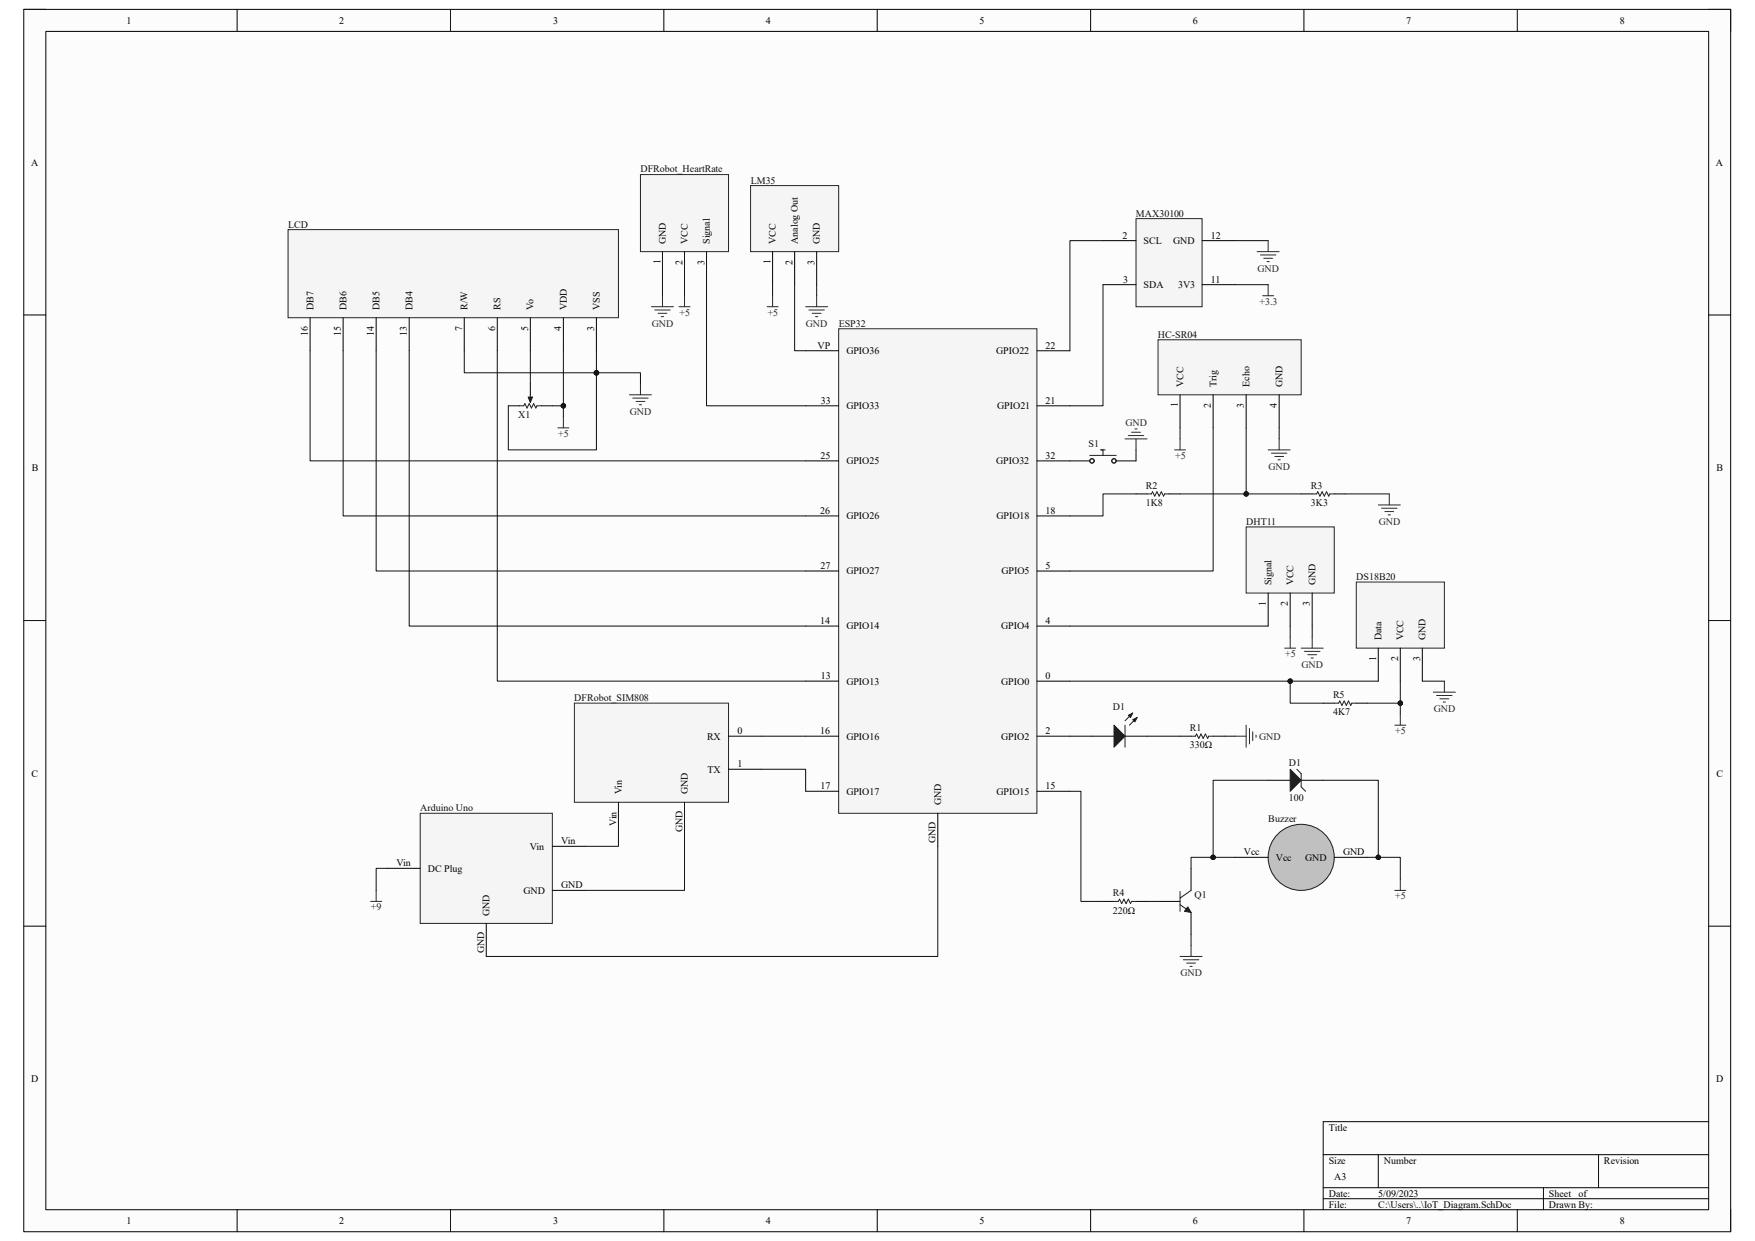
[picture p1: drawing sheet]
<svg xmlns="http://www.w3.org/2000/svg" width="297mm" height="210mm" viewBox="0 0 297 210" stroke-linecap="round" stroke-linejoin="round" font-family="sans-serif">
<path d="M4 1.6h288.9v206.8h-288.9z" fill-rule="evenodd" fill="#fcfcfc"/>
<path d="M4 1.6h288.9v206.8h-288.9z" fill="none" stroke="#000" stroke-width=".17"/>
<path d="M7.8 5.3h281.4v199.4h-281.4z" fill-rule="evenodd" fill="#fcfcfc"/>
<g fill="none" stroke="#000" stroke-width=".17">
<path d="M4 1.6h3.7M7.8 5.3h281.4v199.4h-281.4zM40.1 1.6v3.7M76.2 1.6v3.7M112.3 1.6v3.7M148.5 1.6v3.7M184.6 1.6v3.7M220.7 1.6v3.7M256.8 1.6v3.7M289.2 1.6h3.7v3.7M4 53.3h3.7M289.2 53.3h3.7"/>
<path d="M86 68.7h1.9M91.6 68.7h1.9M4 105h3.8M289.2 105h3.7M4 156.7h3.8M289.2 156.7h3.7M223.9 195.4h65.3M233.3 195.4v5.6M270.5 195.4v5.6M289.2 189.8h-65.3v14.9M40.1 204.7v3.7M76.2 204.7v3.7"/>
<path d="M112.4 204.7v3.7M148.5 204.7v3.7M184.6 204.7v3.7M220.7 204.7v3.7M223.9 201h65.3M223.9 202.9h65.3M256.8 204.7v3.7M261.2 201v3.7M292.9 204.7v3.7"/>
</g>
<path d="M89.8 66.8v.9" fill="none" stroke="#1c1c1c" stroke-width=".17"/>
<path d="M89.4 67.2h.7l-.3 .9z" fill="#1c1c1c"/>
<path d="M87.9 68.7h.7l.2-.4 .4 .8 .4-.8 .3 .8 .4-.8 .4 .8 .2-.4h.7M89.4 67.2h.7l-.3 .9z" fill="none" stroke="#1c1c1c" stroke-width=".17"/>
<path d="M89.8 64.9v1.9M184.8 124.6h3.7M190.4 124.6h3.7" fill="none" stroke="#000" stroke-width=".17"/>
<path d="M188.5 122.7l1.9 1.9-1.9 1.8z" fill="#1c1c1c"/>
<path d="M188.5 122.7l1.9 1.9-1.9 1.8zM191.7 120.7l-1.3 1.3M192.4 121.4l-1.3 1.3" fill="none" stroke="#1c1c1c" stroke-width=".17"/>
<path d="M191.7 121.8l.7-.4-.3 .8z" fill="#1c1c1c"/>
<path d="M191.7 121.8l.7-.4-.3 .8z" fill="none" stroke="#1c1c1c" stroke-width=".17"/>
<path d="M191 121.1l.7-.4-.4 .7z" fill="#1c1c1c"/>
<path d="M190.4 122.7v3.7M191 121.1l.7-.4-.4 .7z" fill="none" stroke="#1c1c1c" stroke-width=".17"/>
<path d="M94.4 72.4h1.9M95.3 70.5v1.9M106.5 66.8h3.8M107.1 67.4h2.6M107.6 67.9h1.5M108.2 68.5h.4M108.4 64.9v1.9" fill="none" stroke="#262626" stroke-width=".17"/>
<circle cx="220.2" cy="145.1" r="5.6" fill="#c0c0c0"/>
<circle cx="220.2" cy="145.1" r="5.6" fill="none" stroke="#1c1c1c" stroke-width=".17"/>
<path d="M209 145.1h5.6M225.8 145.1h5.6" fill="none" stroke="#000" stroke-width=".17"/>
<path d="M108.4 29.5h14.9v13.1h-14.9z" fill-rule="evenodd" fill="#f5f5f5"/>
<path d="M108.4 29.5h14.9v13.1h-14.9z" fill="none" stroke="#262626" stroke-width=".17"/>
<path d="M112.1 42.6v5.6M115.8 42.6v5.6M119.6 42.6v5.6" fill="none" stroke="#000" stroke-width=".17"/>
<path d="M229.5 98.5h14.9v11.2h-14.9z" fill-rule="evenodd" fill="#f5f5f5"/>
<path d="M229.5 98.5h14.9v11.2h-14.9z" fill="none" stroke="#262626" stroke-width=".17"/>
<path d="M233.3 109.7v5.6M237 109.7v5.6M240.7 109.7v5.6" fill="none" stroke="#000" stroke-width=".17"/>
<path d="M196 57.5h24.2v9.3h-24.2z" fill-rule="evenodd" fill="#f5f5f5"/>
<path d="M196 57.5h24.2v9.3h-24.2z" fill="none" stroke="#262626" stroke-width=".17"/>
<path d="M199.7 66.8v5.6M205.3 66.8v5.6M210.9 66.8v5.6M216.5 66.8v5.6" fill="none" stroke="#000" stroke-width=".17"/>
<path d="M48.8 38.9h55.9v14.9h-55.9z" fill-rule="evenodd" fill="#f5f5f5"/>
<path d="M48.8 38.9h55.9v14.9h-55.9z" fill="none" stroke="#262626" stroke-width=".17"/>
<path d="M52.5 53.8v5.6M58.1 53.8v5.6M63.7 53.8v5.6M69.3 53.8v5.6M78.6 53.8v5.6M84.2 53.8v5.6M89.8 53.8v5.6M95.3 53.8v5.6M100.9 53.8v5.6" fill="none" stroke="#000" stroke-width=".17"/>
<path d="M127 31.4h14.9v11.2h-14.9z" fill-rule="evenodd" fill="#f5f5f5"/>
<path d="M127 31.4h14.9v11.2h-14.9z" fill="none" stroke="#262626" stroke-width=".17"/>
<path d="M130.8 42.6v5.6M134.5 42.6v5.6M138.2 42.6v5.6" fill="none" stroke="#000" stroke-width=".17"/>
<path d="M210.9 89.2h14.9v11.2h-14.9z" fill-rule="evenodd" fill="#f5f5f5"/>
<g fill="none" stroke="#262626" stroke-width=".17">
<path d="M129.8 51.9h1.9M130.8 50v1.9M136.3 51.9h3.8M136.9 52.5h2.6M137.5 53h1.5M138 53.6h.4M138.2 50v1.9M212.8 42.6h3.7M213.3 43.1h2.6M213.7 50h1.9M213.9 43.7h1.5M214.4 44.3h.4"/>
<path d="M214.6 40.7v1.9M214.6 48.2v1.8M210.9 89.2h14.9v11.2h-14.9zM217.4 109.7h1.9M218.3 107.8v1.9M220.2 109.7h3.7M220.8 110.2h2.6M221.3 110.8h1.5M221.9 111.4h.4M222.1 107.8v1.9M242.6 117.1h3.7M243.1 117.7h2.6"/>
<path d="M243.7 118.3h1.5M244.3 118.8h.3M244.4 115.3v1.8M236.1 122.7h1.8M237 120.9v1.8"/>
</g>
<path d="M214.6 100.4v5.5M218.3 100.4v5.5M222.1 100.4v5.5" fill="none" stroke="#000" stroke-width=".17"/>
<path d="M192.3 37h11.1v14.9h-11.1z" fill-rule="evenodd" fill="#f5f5f5"/>
<g fill="none" stroke="#262626" stroke-width=".17">
<path d="M192.3 37h11.1v14.9h-11.1zM110.3 51.9h3.7M110.8 52.5h2.6M111.4 53h1.5M111.9 53.6h.4M112.1 50v1.9M114.9 51.9h1.9M115.8 50v1.9M198.8 76.1h1.8M199.7 74.3v1.8M214.6 76.1h3.7M215.2 76.7h2.6"/>
<path d="M215.7 77.2h1.5M216.3 77.8h.4M216.5 74.3v1.8M233.3 85.4h3.7M233.8 86h2.6M234.4 86.6h1.5M234.9 87.1h.4M235.1 83.6v1.8M209 124.6h1.9M210.9 122.7v3.7M211.5 123.3v2.6M212 123.8v1.5"/>
<path d="M212.6 124.4v.4M62.7 152.5h1.9M63.7 150.7v1.8"/>
</g>
<g fill="none" stroke="#000" stroke-width=".17">
<path d="M186.7 48.2h5.6M186.7 40.7h5.6M203.4 48.2h5.6M203.4 40.7h5.6M181.1 78h3.3M188.9 78h3.4M192.3 83.6h1.8M197.8 83.6h1.9M220.2 83.6h1.9M225.8 83.6h1.9M199.7 124.6h1.9M205.3 124.6h1.9"/>
<path d="M196 152.5h3.7M201.6 146.9v3.8M201.6 154.4v3.7"/>
</g>
<g fill="none" stroke="#1c1c1c" stroke-width=".17">
<path d="M184.4 77.1h4.5M186.3 76.1h.7M186.7 76.1v1M194.1 83.6h.8l.2-.4 .3 .8 .4-.8 .4 .8 .3-.8 .4 .8 .2-.4h.7M222.1 83.6h.7l.2-.4 .4 .8 .4-.8 .3 .8 .4-.8 .4 .8 .2-.4h.7M201.6 124.6h.7l.2-.4 .4 .8 .4-.8 .3 .8 .4-.8 .4 .8 .2-.4h.7M199.7 153.1l1.9 1.3M199.7 150.9v3.3M201.6 150.7l-1.9 1.3"/>
<circle cx="184.8" cy="78" r=".37"/>
<circle cx="188.5" cy="78" r=".37"/>
</g>
<path d="M201 153.5l.6 .9-1.1-.2z" fill="#1c1c1c"/>
<path d="M201 153.5l.6 .9-1.1-.2z" fill="none" stroke="#1c1c1c" stroke-width=".17"/>
<path d="M214.6 132h3.7M220.2 132h3.7" fill="none" stroke="#000" stroke-width=".17"/>
<path d="M218.3 130.2l1.9 1.8-1.9 1.9z" fill="#1c1c1c"/>
<path d="M225.8 119h.7l.2-.4 .4 .8 .4-.8 .3 .8 .4-.8 .4 .8 .2-.4h.7M218.3 130.2l1.9 1.8-1.9 1.9zM219.5 130.2l.7 .7v2.3l.8 .7M188.5 152.5h.8l.2-.3 .3 .7 .4-.7 .4 .7 .4-.7 .3 .7 .2-.4h.8" fill="none" stroke="#1c1c1c" stroke-width=".17"/>
<path d="M223.9 119h1.9M229.5 119h1.9M186.7 152.5h1.8M192.3 152.5h1.8" fill="none" stroke="#000" stroke-width=".17"/>
<path d="M190.4 74.3h3.7M191 73.7h2.6M191.5 73.2h1.5M192.1 72.6h.3M192.3 74.3v1.8M201.6 160v1.9M236.1 150.7h1.8M237 148.8v1.9M199.7 161.9h3.7M200.3 162.4h2.6M200.8 163h1.5M201.4 163.5h.4" fill="none" stroke="#262626" stroke-width=".17"/>
<path d="M97.2 119h26.1v16.8h-26.1z" fill-rule="evenodd" fill="#f5f5f5"/>
<path d="M97.2 119h26.1v16.8h-26.1z" fill="none" stroke="#262626" stroke-width=".17"/>
<path d="M104.7 135.8v5.6M115.8 135.8v5.6M123.3 130.2h5.6M123.3 124.6h5.6" fill="none" stroke="#000" stroke-width=".17"/>
<path d="M71.1 137.6h22.4v18.7h-22.4z" fill-rule="evenodd" fill="#f5f5f5"/>
<path d="M71.1 137.6h22.4v18.7h-22.4z" fill="none" stroke="#262626" stroke-width=".17"/>
<path d="M65.5 146.9h5.6M82.3 156.3v5.6M93.5 143.2h5.6M93.5 150.7h5.6" fill="none" stroke="#000" stroke-width=".17"/>
<path d="M141.9 55.6h33.6v82h-33.6z" fill-rule="evenodd" fill="#f5f5f5"/>
<path d="M141.9 55.6h33.6v82h-33.6z" fill="none" stroke="#262626" stroke-width=".17"/>
<g fill="none" stroke="#000" stroke-width=".17">
<path d="M136.3 59.4h5.6M175.5 59.4h5.6M136.3 78h5.6M136.3 68.7h5.6M175.5 68.7h5.6M175.5 78h5.6M136.3 87.3h5.6M136.3 96.6h5.6M175.5 87.3h5.6M175.5 96.6h5.6M136.3 105.9h5.6M136.3 115.3h5.6"/>
<path d="M175.5 105.9h5.6M175.5 115.3h5.6M136.3 133.9h5.6M136.3 124.6h5.6M158.7 137.6v5.6M175.5 133.9h5.6M175.5 124.6h5.6"/>
</g>
<path d="M52.5 59.4v18.6h83.8M58.1 59.4v27.9h78.2M63.7 59.4v37.2h72.6M69.3 59.4v46.5h67M78.6 59.4v3.7h22.3M84.2 59.4v55.9h52.1" fill="none" stroke="#0e0e0e" stroke-width=".17"/>
<circle cx="100.9" cy="63.1" r=".37" fill="#0e0e0e"/>
<g fill="none" stroke="#0e0e0e" stroke-width=".17">
<path d="M100.9 59.4v3.7h7.5v1.8"/>
<circle cx="100.9" cy="63.1" r=".37"/>
</g>
<circle cx="100.9" cy="63.1" r=".37" fill="#0e0e0e"/>
<g fill="none" stroke="#0e0e0e" stroke-width=".17">
<path d="M100.9 63.1v13h-14.9v-7.4"/>
<circle cx="100.9" cy="63.1" r=".37"/>
</g>
<circle cx="100.9" cy="63.1" r=".37" fill="#0e0e0e"/>
<g fill="none" stroke="#0e0e0e" stroke-width=".17">
<path d="M89.8 59.4v5.5M112.1 48.2v1.8M115.8 48.2v1.8M119.6 48.2v20.5h16.7M130.8 48.2v1.8M138.2 48.2v1.8M186.7 48.2v20.5h-5.6M186.7 40.7h-5.6v18.7M209 48.2h5.6M209 40.7h5.6M199.7 72.4v1.9M216.5 72.4v1.9"/>
<path d="M192.3 83.6h-5.6v3.7h-5.6M227.7 83.6h7.4M181.1 105.9h33.5M218.3 105.9v1.9M222.1 105.9v1.9M240.7 115.3h3.7M128.9 130.2h7.4v3.7M128.9 124.6h7.4M181.1 133.9h1.8v18.6h3.8M181.1 124.6h3.7M194.1 124.6h5.6M207.2 124.6h1.8"/>
<path d="M223.9 132h9.4v13.1M65.5 146.9h-1.8v3.8M194.1 152.5h1.9M201.6 158.1v1.9"/>
<circle cx="100.9" cy="63.1" r=".37"/>
</g>
<circle cx="233.3" cy="145.1" r=".37" fill="#0e0e0e"/>
<g fill="none" stroke="#0e0e0e" stroke-width=".17">
<path d="M214.6 132h-9.3v13.1"/>
<circle cx="233.3" cy="145.1" r=".37"/>
</g>
<circle cx="205.3" cy="145.1" r=".37" fill="#0e0e0e"/>
<g fill="none" stroke="#0e0e0e" stroke-width=".17">
<path d="M209 145.1h-7.4v1.8"/>
<circle cx="205.3" cy="145.1" r=".37"/>
</g>
<circle cx="205.3" cy="145.1" r=".37" fill="#0e0e0e"/>
<g fill="none" stroke="#0e0e0e" stroke-width=".17">
<path d="M231.4 145.1h5.6v3.7"/>
<circle cx="205.3" cy="145.1" r=".37"/>
</g>
<circle cx="233.3" cy="145.1" r=".37" fill="#0e0e0e"/>
<g fill="none" stroke="#0e0e0e" stroke-width=".17">
<path d="M93.5 68.7h1.8"/>
<circle cx="233.3" cy="145.1" r=".37"/>
</g>
<circle cx="95.3" cy="68.7" r=".37" fill="#0e0e0e"/>
<g fill="none" stroke="#0e0e0e" stroke-width=".17">
<path d="M218.3 115.3v3.7h5.6"/>
<circle cx="95.3" cy="68.7" r=".37"/>
</g>
<circle cx="218.3" cy="115.3" r=".37" fill="#0e0e0e"/>
<g fill="none" stroke="#0e0e0e" stroke-width=".17">
<path d="M192.3 76.1v1.9M210.9 72.4v11.2"/>
<circle cx="218.3" cy="115.3" r=".37"/>
</g>
<circle cx="210.9" cy="83.6" r=".37" fill="#0e0e0e"/>
<g fill="none" stroke="#0e0e0e" stroke-width=".17">
<path d="M199.7 83.6h20.5"/>
<circle cx="210.9" cy="83.6" r=".37"/>
</g>
<circle cx="210.9" cy="83.6" r=".37" fill="#0e0e0e"/>
<g fill="none" stroke="#0e0e0e" stroke-width=".17">
<path d="M95.3 59.4v11.1M205.3 72.4v24.2h-24.2M104.7 141.4v1.8h-5.6M115.8 141.4v9.3h-16.7M158.7 143.2v18.7h-76.4"/>
<circle cx="210.9" cy="83.6" r=".37"/>
</g>
<circle cx="95.3" cy="68.7" r=".37" fill="#0e0e0e"/>
<g fill="none" stroke="#0e0e0e" stroke-width=".17">
<path d="M134.5 48.2v11.2h1.8M181.1 115.3h52.2"/>
<circle cx="95.3" cy="68.7" r=".37"/>
</g>
<circle cx="218.3" cy="115.3" r=".37" fill="#0e0e0e"/>
<g fill="none" stroke="#0e0e0e" stroke-width=".17">
<path d="M237 115.3v5.6"/>
<circle cx="218.3" cy="115.3" r=".37"/>
</g>
<circle cx="237" cy="119" r=".37" fill="#0e0e0e"/>
<g fill="none" stroke="#0e0e0e" stroke-width=".17">
<path d="M231.4 119h5.6"/>
<circle cx="237" cy="119" r=".37"/>
</g>
<circle cx="237" cy="119" r=".37" fill="#0e0e0e"/>
<circle cx="237" cy="119" r=".37" fill="none" stroke="#0e0e0e" stroke-width=".17"/>
<g font-size="1.7">
<text x="21.4" y="4">1</text>
<text x="57.4" y="4">2</text>
<text x="93.6" y="4">3</text>
<text x="129.6" y="4">4</text>
<text x="165.8" y="4">5</text>
<text x="201.8" y="4">6</text>
<text x="238" y="4">7</text>
<text x="274.1" y="4">8</text>
<text x="5.3" y="28">A</text>
<text x="290.4" y="28">A</text>
<text x="112.7" y="41.3" transform="rotate(-90 112.7 41.3)">GND</text>
<text x="116.4" y="41.3" transform="rotate(-90 116.4 41.3)">VCC</text>
<text x="120.1" y="41.3" transform="rotate(-90 120.1 41.3)">Signal</text>
<text x="131.3" y="41.3" transform="rotate(-90 131.3 41.3)">VCC</text>
<text x="135" y="41.3" transform="rotate(-90 135 41.3)">Analog Out</text>
<text x="138.8" y="41.3" transform="rotate(-90 138.8 41.3)">GND</text>
<text x="190" y="40.4">2</text>
<text x="193.5" y="41.3">SCL</text>
<text x="198.5" y="41.3">GND</text>
<text x="204.9" y="40.4">12</text>
<text x="111.8" y="44.7" transform="rotate(-90 111.8 44.7)">1</text>
<text x="115.5" y="44.8" transform="rotate(-90 115.5 44.8)">2</text>
<text x="119.2" y="44.8" transform="rotate(-90 119.2 44.8)">3</text>
<text x="130.4" y="44.7" transform="rotate(-90 130.4 44.7)">1</text>
<text x="134.1" y="44.8" transform="rotate(-90 134.1 44.8)">2</text>
<text x="137.8" y="44.8" transform="rotate(-90 137.8 44.8)">3</text>
<text x="190.1" y="47.8">3</text>
<text x="204.9" y="47.8">11</text>
<text x="53" y="52.4" transform="rotate(-90 53 52.4)">DB7</text>
<text x="58.6" y="52.4" transform="rotate(-90 58.6 52.4)">DB6</text>
<text x="64.2" y="52.4" transform="rotate(-90 64.2 52.4)">DB5</text>
<text x="69.8" y="52.4" transform="rotate(-90 69.8 52.4)">DB4</text>
<text x="79.1" y="52.4" transform="rotate(-90 79.1 52.4)">R/W</text>
<text x="84.7" y="52.4" transform="rotate(-90 84.7 52.4)">RS</text>
<text x="90.3" y="52.4" transform="rotate(-90 90.3 52.4)">Vo</text>
<text x="95.9" y="52.4" transform="rotate(-90 95.9 52.4)">VDD</text>
<text x="101.5" y="52.4" transform="rotate(-90 101.5 52.4)">VSS</text>
<text x="193.5" y="48.8">SDA</text>
<text x="199.4" y="48.8">3V3</text>
<text x="52.1" y="56.9" transform="rotate(-90 52.1 56.9)">16</text>
<text x="57.7" y="56.8" transform="rotate(-90 57.7 56.8)">15</text>
<text x="63.3" y="56.9" transform="rotate(-90 63.3 56.9)">14</text>
<text x="68.9" y="56.8" transform="rotate(-90 68.9 56.8)">13</text>
<text x="78.2" y="56" transform="rotate(-90 78.2 56)">7</text>
<text x="83.8" y="56" transform="rotate(-90 83.8 56)">6</text>
<text x="89.4" y="56" transform="rotate(-90 89.4 56)">5</text>
<text x="95" y="56" transform="rotate(-90 95 56)">4</text>
<text x="100.6" y="56" transform="rotate(-90 100.6 56)">3</text>
<text x="138.3" y="59">VP</text>
<text x="143.3" y="59.9">GPIO36</text>
<text x="168.6" y="59.9">GPIO22</text>
<text x="177" y="59">22</text>
<text x="200.3" y="65.5" transform="rotate(-90 200.3 65.5)">VCC</text>
<text x="205.9" y="65.5" transform="rotate(-90 205.9 65.5)">Trig</text>
<text x="211.5" y="65.5" transform="rotate(-90 211.5 65.5)">Echo</text>
<text x="217" y="65.5" transform="rotate(-90 217 65.5)">GND</text>
<text x="138.9" y="68.3">33</text>
<text x="143.3" y="69.3">GPIO33</text>
<text x="168.8" y="69.3">GPIO21</text>
<text x="177" y="68.3">21</text>
<text x="199.3" y="68.9" transform="rotate(-90 199.3 68.9)">1</text>
<text x="204.9" y="69.1" transform="rotate(-90 204.9 69.1)">2</text>
<text x="210.5" y="69" transform="rotate(-90 210.5 69)">3</text>
<text x="216.1" y="69.1" transform="rotate(-90 216.1 69.1)">4</text>
<text x="138.9" y="77.6">25</text>
<text x="177" y="77.6">32</text>
<text x="5.4" y="79.8">B</text>
<text x="143.3" y="78.6">GPIO25</text>
<text x="168.6" y="78.6">GPIO32</text>
<text x="290.5" y="79.8">B</text>
<text x="138.8" y="87">26</text>
<text x="143.3" y="87.9">GPIO26</text>
<text x="168.7" y="87.9">GPIO18</text>
<text x="177" y="87">18</text>
<text x="138.9" y="96.3">27</text>
<text x="143.3" y="97.2">GPIO27</text>
<text x="169.5" y="97.2">GPIO5</text>
<text x="177" y="96.3">5</text>
<text x="215.2" y="99.1" transform="rotate(-90 215.2 99.1)">Signal</text>
<text x="218.9" y="99.1" transform="rotate(-90 218.9 99.1)">VCC</text>
<text x="222.6" y="99.1" transform="rotate(-90 222.6 99.1)">GND</text>
<text x="138.8" y="105.6">14</text>
<text x="143.3" y="106.5">GPIO14</text>
<text x="169.5" y="106.5">GPIO4</text>
<text x="177" y="105.6">4</text>
<text x="214.2" y="102.5" transform="rotate(-90 214.2 102.5)">1</text>
<text x="218" y="102.6" transform="rotate(-90 218 102.6)">2</text>
<text x="221.7" y="102.5" transform="rotate(-90 221.7 102.5)">3</text>
<text x="232.9" y="111.8" transform="rotate(-90 232.9 111.8)">1</text>
<text x="233.8" y="108.4" transform="rotate(-90 233.8 108.4)">Data</text>
<text x="236.6" y="111.9" transform="rotate(-90 236.6 111.9)">2</text>
<text x="237.5" y="108.4" transform="rotate(-90 237.5 108.4)">VCC</text>
<text x="240.3" y="111.9" transform="rotate(-90 240.3 111.9)">3</text>
<text x="241.3" y="108.4" transform="rotate(-90 241.3 108.4)">GND</text>
<text x="138.9" y="114.9">13</text>
<text x="143.3" y="115.9">GPIO13</text>
<text x="169.5" y="115.9">GPIO0</text>
<text x="177" y="114.9">0</text>
<text x="119.7" y="125.2">RX</text>
<text x="124.8" y="124.2">0</text>
<text x="138.8" y="124.2">16</text>
<text x="143.3" y="125.2">GPIO16</text>
<text x="169.5" y="125.2">GPIO2</text>
<text x="177" y="124.2">2</text>
<text x="5.3" y="131.4">C</text>
<text x="119.8" y="130.8">TX</text>
<text x="124.8" y="129.8">1</text>
<text x="290.5" y="131.4">C</text>
<text x="105.2" y="134.4" transform="rotate(-90 105.2 134.4)">Vin</text>
<text x="116.4" y="134.4" transform="rotate(-90 116.4 134.4)">GND</text>
<text x="138.9" y="133.6">17</text>
<text x="143.3" y="134.5">GPIO17</text>
<text x="159.3" y="136.3" transform="rotate(-90 159.3 136.3)">GND</text>
<text x="168.7" y="134.5">GPIO15</text>
<text x="177" y="133.6">15</text>
<text x="89.7" y="143.8">Vin</text>
<text x="95" y="142.9">Vin</text>
<text x="104.3" y="139.8" transform="rotate(-90 104.3 139.8)">Vin</text>
<text x="115.5" y="140.8" transform="rotate(-90 115.5 140.8)">GND</text>
<text x="158.3" y="142.7" transform="rotate(-90 158.3 142.7)">GND</text>
<text x="67.1" y="146.6">Vin</text>
<text x="72.4" y="147.5">DC Plug</text>
<text x="210.5" y="144.7">Vcc</text>
<text x="215.9" y="145.7">Vcc</text>
<text x="220.9" y="145.7">GND</text>
<text x="227.3" y="144.7">GND</text>
<text x="82.8" y="155" transform="rotate(-90 82.8 155)">GND</text>
<text x="88.6" y="151.3">GND</text>
<text x="95" y="150.3">GND</text>
<text x="81.9" y="161.3" transform="rotate(-90 81.9 161.3)">GND</text>
<text x="5.3" y="183.2">D</text>
<text x="290.4" y="183.2">D</text>
<text x="224.9" y="191.3">Title</text>
<text x="224.9" y="196.9">Size</text>
<text x="234.2" y="196.9">Number</text>
<text x="271.4" y="196.9">Revision</text>
<text x="224.9" y="202.5">Date:</text>
<text x="225.8" y="199.7">A3</text>
<text x="233.3" y="202.5">5/09/2023</text>
<text x="262.1" y="202.5">Sheet</text>
<text x="267.2" y="202.5">of</text>
<text x="21.4" y="207.2">1</text>
<text x="57.4" y="207.2">2</text>
<text x="93.6" y="207.2">3</text>
<text x="129.6" y="207.2">4</text>
<text x="165.8" y="207.2">5</text>
<text x="201.8" y="207.2">6</text>
<text x="224.9" y="204.4">File:</text>
<text x="233.3" y="204.4">C:\Users\..\IoT_Diagram.SchDoc</text>
<text x="238" y="207.2">7</text>
<text x="262.1" y="204.4">Drawn By:</text>
<text x="274.1" y="207.2">8</text>
</g>
<g font-size="1.7" fill="#0e0e0e">
<text x="108.4" y="29.2">DFRobot_HeartRate</text>
<text x="127" y="31.1">LM35</text>
<text x="48.8" y="38.5">LCD</text>
<text x="192.2" y="36.7">MAX30100</text>
<text x="141.9" y="55.3">ESP32</text>
<text x="196" y="57.1">HC-SR04</text>
<text x="87.7" y="70.7">X1</text>
<text x="184.2" y="75.6">S1</text>
<text x="193.9" y="82.7">R2</text>
<text x="221.9" y="82.7">R3</text>
<text x="193.9" y="85.6">1K8</text>
<text x="210.9" y="88.8">DHT11</text>
<text x="221.9" y="85.6">3K3</text>
<text x="229.5" y="98.1">DS18B20</text>
<text x="97.2" y="118.7">DFRobot_SIM808</text>
<text x="225.6" y="118.1">R5</text>
<text x="188.3" y="120.1">D1</text>
<text x="201.4" y="123.7">R1</text>
<text x="225.6" y="121.1">4K7</text>
<text x="201.4" y="126.7">330Ω</text>
<text x="218.1" y="129.6">D1</text>
<text x="71.1" y="137.3">Arduino Uno</text>
<text x="218.1" y="135.6">100</text>
<text x="214.6" y="139.1">Buzzer</text>
<text x="188.3" y="154.6">220Ω</text>
<text x="188.3" y="151.6">R4</text>
<text x="202.1" y="152">Q1</text>
</g>
<g font-size="1.7" fill="#262626">
<text x="212.8" y="46">GND</text>
<text x="115" y="53.4">+5</text>
<text x="129.9" y="53.4">+5</text>
<text x="213.1" y="51.6">+3.3</text>
<text x="110.3" y="55.3">GND</text>
<text x="136.4" y="55.3">GND</text>
<text x="106.6" y="70.2">GND</text>
<text x="94.5" y="73.9">+5</text>
<text x="190.5" y="72.1">GND</text>
<text x="198.9" y="77.6">+5</text>
<text x="214.7" y="79.5">GND</text>
<text x="233.3" y="88.8">GND</text>
<text x="217.5" y="111.2">+5</text>
<text x="220.3" y="113.1">GND</text>
<text x="213.1" y="125.2">GND</text>
<text x="236.1" y="124.2">+5</text>
<text x="242.7" y="120.5">GND</text>
<text x="62.8" y="154.1">+9</text>
<text x="236.1" y="152.2">+5</text>
<text x="199.8" y="165.2">GND</text>
</g>
</svg>
